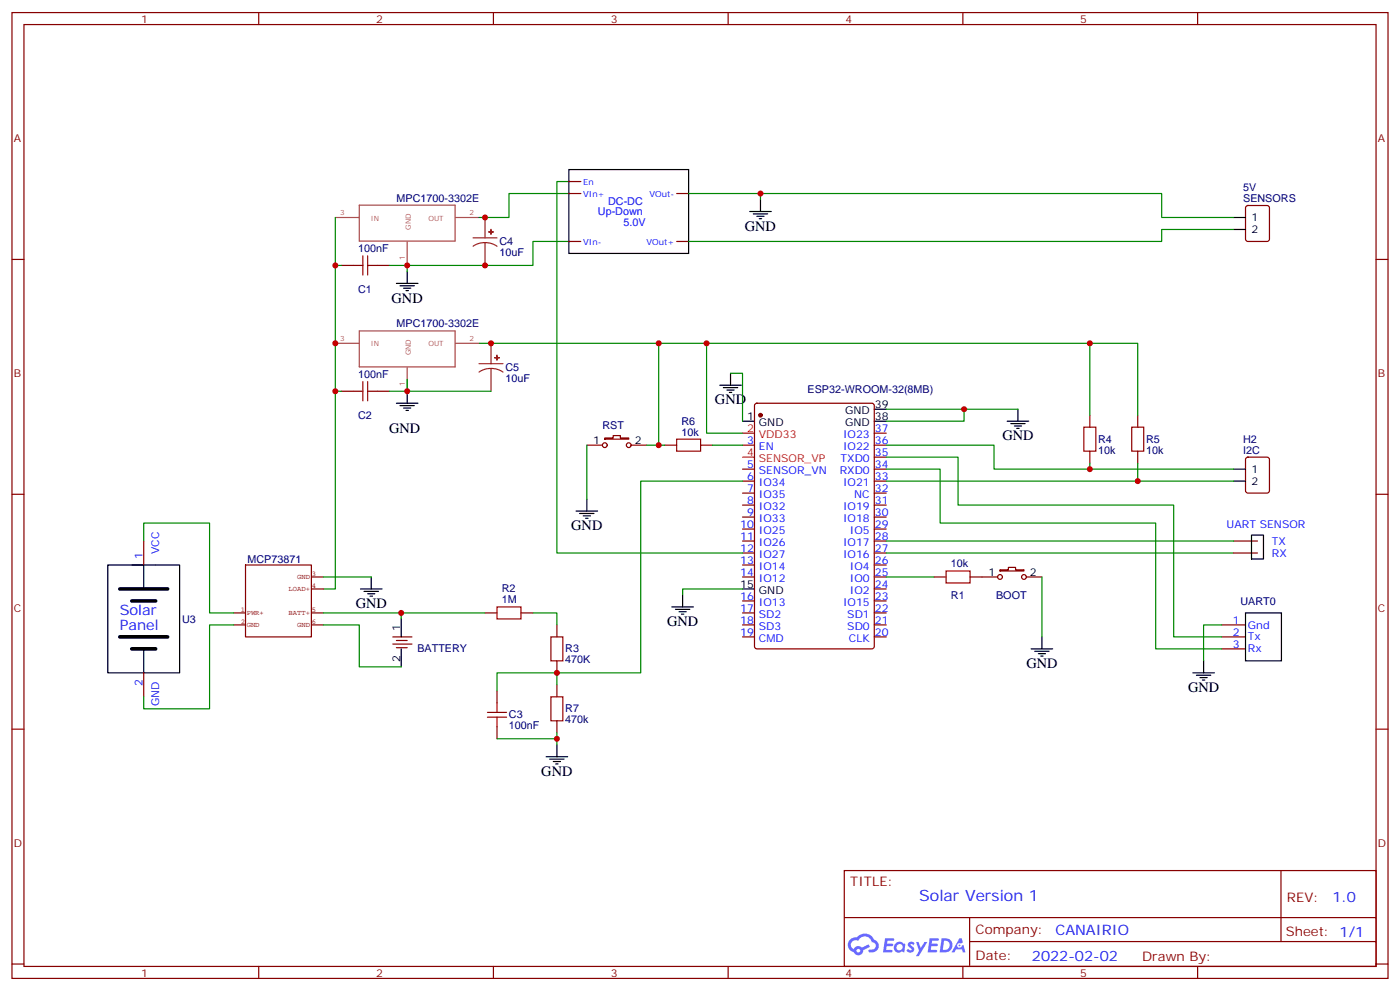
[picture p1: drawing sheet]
<svg xmlns="http://www.w3.org/2000/svg" width="412mm" height="292mm" viewBox="0 0 412 292" stroke-linecap="round" stroke-linejoin="round" font-family="sans-serif">
<g fill="none" stroke="#870000" stroke-width=".35">
<path d="M3.5 3.7h405.4v284.3h-405.4zM7.1 7.2h398.2v277.3h-398.2zM76.2 3.7v3.5M145.3 3.7v3.5M214.5 3.7v3.5M283.6 3.7v3.5M352.8 3.7v3.5M3.5 76.4h3.6M405.3 76.4h3.6M3.5 145.5h3.6M405.3 145.5h3.6M3.5 214.7h3.6"/>
<path d="M405.3 214.7h3.6M248.7 256.3h156.6v28.2h-156.6zM377.3 256.3v20.9M248.7 270.1h156.5M285.6 277.2h119.6M285.6 270.1v14.2M3.5 283.8h3.6M76.2 284.5v3.5M145.3 284.5v3.5M214.5 284.5v3.5M283.6 284.5v3.5M352.8 284.5v3.5"/>
<path d="M405.3 283.8h3.6"/>
</g>
<g fill="#5487ff">
<path d="M267.7 277.5a1.22 1.22 0 0 1 1.7 .2l-.4 .6a.47 .47 0 0 0-.3-.4 .47 .47 0 0 0-.5 .2l.1 .2a1.14 1.14 0 0 1 .8 1.8 1.14 1.14 0 0 1-1.9 0l-.2-.2 .5-.6 .7 .5a.29 .29 0 0 0 .3-.3 .29 .29 0 0 0-.2-.3 1.04 1.04 0 0 1-.6-1.7z"/>
<path d="M260.7 276.2h2.4l.3 .2-.2 .5-1.8 .1-.1 .8h1.5l.3 .4-.3 .4h-1.6l-.2 1.1h1.7l.2 .3-.2 .3-2.6 .1z"/>
<path d="M273.8 276.2h2.4l.3 .2-.1 .5-1.8 .1-.2 .8h1.6l.3 .4-.4 .4-1.6-.1-.1 1.1 1.7 .1 .2 .3-.2 .3-2.6 .1z"/>
<path d="M282.6 276.2h.7l.3 1.3-.6 .3a.69 .69 0 0 0-1 .3 .69 .69 0 0 0 .4 .9 .69 .69 0 0 0 .9-.6l.5-.2 .6 2.2h-.8l-.2-.9h-1.8l-.5 .9h-.8z"/>
<path d="M269.8 277.3h.8l.6 1.8 1.1-1.8h.9l-2.6 4.2h-.8l.9-1.5z"/>
<path d="M277.4 276.2l-.6 4.2h1.3a2.11 2.11 0 0 0 2.5-2.1 2.11 2.11 0 0 0-2.5-2.1zM278.1 277a1.39 1.39 0 0 1 1.7 1.4 1.39 1.39 0 0 1-1.8 1.2h-.3z"/>
<path d="M263.7 277.8a1.54 1.54 0 0 0-.1 2.2 1.54 1.54 0 0 0 2.2 .1l.6 .3 .3-2.3-.2-.3h-.4a1.49 1.49 0 0 0-2.4 0zM264 278.8a.94 .94 0 0 1 1.8 0 .94 .94 0 0 1-1.8 0z"/>
<path d="M250.4 276.6a2.18 2.18 0 0 0 1.1 3.7 1.44 1.44 0 0 0 1.6 .9 1.44 1.44 0 0 0 1.2-1.4l2-1.1-.5-.7-1.9 1a1.47 1.47 0 0 0-2.4 .4 1.39 1.39 0 0 1-.7-1.9 1.39 1.39 0 0 1 2-.5 2.12 2.12 0 0 1 2.2-1.3 2.12 2.12 0 0 1 1.9 1.7 1.14 1.14 0 0 1 1.1 1.4 1.14 1.14 0 0 1-1.7 .7 .43 .43 0 0 0-.5 .4 .43 .43 0 0 0 .4 .5 1.98 1.98 0 0 0 2.5-1.2 1.98 1.98 0 0 0-1.2-2.6 3.1 3.1 0 0 0-5.3-.6l-.9 .1zM252.3 279.9a.55 .55 0 0 1 1.1 0 .55 .55 0 0 1-1.1 0z"/>
<circle cx="282.6" cy="278.3" r=".26"/>
</g>
<g fill="none" stroke="#000" stroke-width=".35">
<path d="M167.6 49.9h35.2v24.7h-35.2zM224 58.7v3.6M119.9 79.9v3.5M220.8 62.3h6.4M221.9 63h4.2M223 63.7h2.1M223.7 64.4h.7M363.4 64h3.5M363.4 67.6h3.5M116.8 83.4h6.3M117.8 84.1h4.3M118.9 84.8h2.1"/>
<path d="M119.6 85.5h.7M116.8 118.7h6.3M117.8 119.4h4.3M119.9 115.2v3.5M212 113.4h6.4M213.1 114.1h4.2M214.1 114.8h2.2M214.8 115.5h.7M215.2 109.9v3.5M118.9 120.1h2.1M119.6 120.8h.7M218.7 124h3.5"/>
<path d="M257.5 120.5h3.6M257.5 124h3.6M296.7 124h6.3M297.7 124.7h4.3M298.8 125.4h2.1M299.5 126.1h.7M299.9 120.5v3.5M363.4 138.1h3.5M169.7 150.5h6.3M170.7 151.2h4.3M171.8 151.9h2.1M172.5 152.6h.7"/>
<path d="M172.9 146.9v3.6M363.4 141.6h3.5M368.7 157.5h3.5v7.1h-3.5zM38.8 166.3h14.1v31.8h-21.2v-31.8h10.6v7.1M106.2 173.4h6.3M107.2 174.1h4.3M108.3 174.8h2.1M109 175.5h.7M109.4 169.9v3.5M197.9 178.7h6.4M199 179.4h4.2M201.1 175.2v3.5"/>
<path d="M218.7 173.4h3.5M42.3 191v7.1M118.2 182.2v5.3M118.2 191v5.3M200 180.1h2.1M200.7 180.8h.7M303.7 191h6.4M304.8 191.7h4.2M305.9 192.4h2.1M306.6 193.1h.7M306.9 187.5v3.5M351.4 198.1h6.3"/>
<path d="M352.4 198.8h4.3M353.5 199.5h2.1M354.5 194.6v3.5M366.9 180.4h10.6v14.2h-10.6zM164 219.3v3.5M354.2 200.2h.7M160.9 222.8h6.3M161.9 223.5h4.3M163 224.2h2.1M163.7 224.9h.7"/>
</g>
<g fill="none" stroke="#870000" stroke-width=".35">
<path d="M167.6 57h3.5M167.6 53.4h3.5M199.3 57h3.5M100.5 78.1h3.6M111.1 78.1h3.6M167.6 71.1h3.5M199.3 71.1h3.5M367.1 60.7l.5-.2h5.6l.7 .4v9.5l-.4 .6-5.9 .1-.7-.5v-9.4zM100.5 115.2h3.6M111.1 115.2h3.6M222.5 118.9l.5-.2h33.8l.7 .4v71.2l-.4 .7h-34.1l-.7-.4-.1-71.2zM172.9 131.1h4.5"/>
<path d="M178.2 128.9h2.4v-.7h2.1v.7h2.5v.4h-7zM185.9 131.1h4.6M195.8 131.1h3.5M206.4 131.1h3.5M218.7 131.1h3.5M218.7 138.1h3.5M257.5 127.5h3.6M257.5 131.1h3.6M257.5 134.6h3.6M257.5 138.1h3.6M321 122.2v3.6M321 132.8v3.5"/>
<path d="M335.1 122.2v3.6M335.1 132.8v3.5M367.1 134.8l.5-.2h5.6l.7 .4v9.5l-.4 .6-5.9 .1-.7-.5v-9.4zM42.3 159.3v7M218.7 141.6h3.5M218.7 145.2h3.5M218.7 148.7h3.5M218.7 152.2h3.5M218.7 155.8h3.5M218.7 159.3h3.5M257.5 141.6h3.6M257.5 145.2h3.6"/>
<path d="M257.5 148.7h3.6M257.5 152.2h3.6M257.5 155.8h3.6M257.5 159.3h3.6M363.4 159.3h7M218.7 162.8h3.5M218.7 166.3h3.5M218.7 169.9h3.5M218.7 176.9h3.5M257.5 162.8h3.6M257.5 166.3h3.6M257.5 169.9h3.6"/>
<path d="M257.5 173.4h3.6M257.5 176.9h3.6M275.2 169.9h3.5M285.8 169.9h8.1M294.6 167.7h2.4v-.7h2.2v.7h2.4v.4h-7zM302.3 169.9h4.6M363.4 162.8h7M42.3 198.1v7M115.7 187.5h5.7M115.7 189.6h5.7M116.8 188.6h3.1M116.8 190.7h3.1"/>
<path d="M142.9 180.4h3.5M153.5 180.4h3.5M164 184v3.5M164 194.6v3.5M218.7 180.4h3.5M218.7 184h3.5M218.7 187.5h3.5M257.5 180.4h3.6M257.5 184h3.6M257.5 187.5h3.6M359.8 184h7.1M359.8 187.5h7.1"/>
<path d="M359.8 191h7.1M146.4 203.4v3.5M146.4 214v3.5M164 201.6v3.5M164 212.2v3.5"/>
<circle cx="178.2" cy="131.1" r=".71"/>
<circle cx="185.2" cy="131.1" r=".71"/>
<circle cx="294.6" cy="169.9" r=".71"/>
<circle cx="301.6" cy="169.9" r=".71"/>
</g>
<path d="M218.7 134.6h3.5M218.7 127.5h3.5" fill="none" stroke="#f00" stroke-width=".35"/>
<circle cx="224" cy="122.2" r=".53" fill="#870000" stroke="#870000" stroke-width=".35"/>
<g fill="none" stroke="#a10000" stroke-width=".35">
<path d="M104.1 78.1h2.8M106.9 75.3v5.7M108.3 78.1h2.8M108.3 75.3v5.7M104.1 115.2h2.8M106.9 112.4v5.6M108.3 112.4v5.6M108.3 115.2h2.8M199.3 129.3h7.1v3.5h-7.1zM319.3 125.8h3.5v7h-3.5zM333.4 125.8h3.5v7h-3.5zM146.4 178.7h7.1v3.5h-7.1z"/>
<path d="M278.7 168.1h7.1v3.5h-7.1zM162.3 187.5h3.5v7.1h-3.5zM143.6 211.1h5.6M143.6 209.7h5.6M146.4 206.9v2.8M146.4 211.1v2.9M162.3 205.1h3.5v7.1h-3.5z"/>
</g>
<g fill="none" stroke="#008700" stroke-width=".35">
<path d="M167.6 53.4h-3.6v109.4h54.7M167.6 57h-17.7v7h-8.8M202.8 57h21.2v1.7M224 57h118.2v7h21.2M98.8 64v109.4h-3.6M98.8 78.1h1.7M114.7 78.1h5.2v1.8M167.6 71.1h-10.6v7h-37.1M363.4 67.6h-21.2v3.5h-139.4M98.8 115.2h1.7M114.7 115.2h29.9M119.9 111.7v3.5"/>
<path d="M141.1 101.1h194v21.1M194 101.1v30M208.1 101.1v26.4h10.6M215.2 109.9h3.5v14.1M321 101.1v21.1M172.9 131.1v15.8M190.5 131.1h5.3M209.9 131.1h8.8M261.1 131.1h31.7v7h70.6M261.1 134.6h21.1v14.1h63.5v38.8h14.1M261.1 138.1h15.8v15.9h63.5v37h19.4M261.1 120.5h38.8"/>
<path d="M284 120.5v3.5h-22.9M321 136.3v1.8M335.1 136.3v5.3M42.3 159.3v-5.3h19.4v26.4h7.1M218.7 141.6h-30v56.5h-24.7M261.1 141.6h102.3M261.1 159.3h102.3M95.2 169.9h14.2M218.7 173.4h-17.6v1.8M261.1 169.9h14.1M261.1 162.8h102.3M306.9 169.9v17.6"/>
<path d="M68.8 184h-7.1v24.7h-19.4v-3.6M95.2 184h10.6v12.3h12.4M95.2 180.4h23M142.9 180.4h-24.7v1.8M157 180.4h7v3.6M359.8 184h-5.3v10.6M146.4 217.5h17.6M164 201.6v-3.5h-17.6v5.3M164 215.7v3.6"/>
</g>
<path d="M98.8 64h6.9M105.8 60.4h28.3v10.6h-28.3zM119.9 71.2v6.9M134.2 64h6.9M105.8 97.4h28.3v10.6h-28.3zM98.8 101.1h6.9M119.9 108.2v7M134.2 101.1h6.9" fill="none" stroke="#a64a4a" stroke-width=".35"/>
<path d="M139.3 70h7.1M142.9 71.4l-1.9 .3-1.7 .8M142.9 71.4l1.8 .3 1.7 .8M142.9 64v6M142.9 71.4v6.7M141.1 107.1h7.1M144.6 108.5l-1.8 .2-1.7 .8M144.6 108.5l1.9 .2 1.7 .8M144.6 101.1v6M144.6 108.5v6.7" fill="none" stroke="#8c2424" stroke-width=".35"/>
<g fill="#8c2424" stroke="#8c2424" stroke-width=".35">
<path d="M143.9 68.3h1.4z"/>
<path d="M144.6 67.6v1.4z"/>
<path d="M145.7 105.3h1.4z"/>
<path d="M146.4 104.6v1.4z"/>
</g>
<path d="M72.3 166.3h19.4v21.2h-19.4zM91.7 169.9h3.5M91.7 173.4h3.5M68.8 184h3.5M68.8 180.4h3.5M91.7 184h3.5M91.7 180.4h3.5" fill="none" stroke="#850000" stroke-width=".35"/>
<path d="M35.3 173.4h14.1M38.8 176.9h7.1M35.3 187.5h14.1M38.8 191h7.1" fill="none" stroke="#000" stroke-width="1.1"/>
<g fill="#c00">
<circle cx="284" cy="120.5" r=".88"/>
<circle cx="164" cy="217.5" r=".88"/>
<circle cx="164" cy="198.1" r=".88"/>
<circle cx="335.1" cy="141.6" r=".88"/>
<circle cx="321" cy="138.1" r=".88"/>
<circle cx="98.8" cy="101.1" r=".88"/>
<circle cx="194" cy="131.1" r=".88"/>
<circle cx="194" cy="101.1" r=".88"/>
<circle cx="208.1" cy="101.1" r=".88"/>
<circle cx="119.9" cy="115.2" r=".88"/>
<circle cx="98.8" cy="115.2" r=".88"/>
<circle cx="98.8" cy="78.1" r=".88"/>
<circle cx="119.9" cy="78.1" r=".88"/>
<circle cx="144.6" cy="101.1" r=".88"/>
<circle cx="142.9" cy="64" r=".88"/>
<circle cx="118.2" cy="180.4" r=".88"/>
<circle cx="142.9" cy="78.1" r=".88"/>
<circle cx="224" cy="57" r=".88"/>
<circle cx="321" cy="101.1" r=".88"/>
</g>
<text font-size="4.6" fill="#00f" x="270.8" y="265.3">Solar Version 1</text>
<g font-size="4.2">
<text x="219.4" y="67.9">GND</text>
<text x="115.4" y="89.1">GND</text>
<text x="210.6" y="119.1">GND</text>
<text x="114.7" y="127.5">GND</text>
<text x="295.3" y="129.6">GND</text>
<text x="168.3" y="156.1">GND</text>
<text x="104.8" y="179">GND</text>
<text x="196.5" y="184.3">GND</text>
<text x="302.3" y="196.7">GND</text>
<text x="350" y="203.7">GND</text>
<text x="159.5" y="228.4">GND</text>
</g>
<g font-size="4.2" fill="#00f">
<text x="35.3" y="181.2">Solar</text>
<text x="35.3" y="185.4">Panel</text>
<text x="392.5" y="265.6">1.0</text>
<text x="310.9" y="275.1">CANAIRIO</text>
<text x="304" y="282.9">2022-02-02</text>
</g>
<g font-size="3.9" fill="#800">
<text x="250.5" y="260.9">TITLE:</text>
<text x="379.1" y="265.6">REV:</text>
<text x="287.4" y="275.1">Company:</text>
<text x="378.7" y="275.7">Sheet: 1/1</text>
<text x="287.4" y="282.8">Date:</text>
<text x="336.4" y="282.8">Drawn By:</text>
</g>
<g font-size="3.2" fill="#800">
<text x="41.6" y="6.7">1</text>
<text x="110.8" y="6.7">2</text>
<text x="179.9" y="6.7">3</text>
<text x="249.1" y="6.7">4</text>
<text x="318.2" y="6.7">5</text>
<text x="4.1" y="41.8">A</text>
<text x="405.9" y="41.8">A</text>
<text x="4.1" y="110.9">B</text>
<text x="405.9" y="110.9">B</text>
<text x="4.1" y="180.1">C</text>
<text x="405.9" y="180.1">C</text>
<text x="4.1" y="249.2">D</text>
<text x="405.9" y="249.2">D</text>
<text x="41.6" y="287.5">1</text>
<text x="110.8" y="287.5">2</text>
<text x="179.9" y="287.5">3</text>
<text x="249.1" y="287.5">4</text>
<text x="318.2" y="287.5">5</text>
</g>
<g font-size="3.2" fill="#000080">
<text x="116.8" y="59.3">MPC1700-3302E</text>
<text x="366.2" y="59.4">SENSORS</text>
<text x="366.2" y="56.3">5V</text>
<text x="105.5" y="74.3">100nF</text>
<text x="147.1" y="75.3">10uF</text>
<text x="147.1" y="72.1">C4</text>
<text x="105.5" y="86.3">C1</text>
<text x="116.8" y="96.4">MPC1700-3302E</text>
<text x="105.5" y="111.3">100nF</text>
<text x="148.9" y="112.4">10uF</text>
<text x="148.9" y="109.2">C5</text>
<text x="237.9" y="115.8">ESP32-WROOM-32(8MB)</text>
<text x="105.5" y="123.4">C2</text>
<text x="200.7" y="125.1">R6</text>
<text x="177.5" y="126.3">RST</text>
<text x="200.7" y="128.2">10k</text>
<text x="323.5" y="130.4">R4</text>
<text x="337.6" y="130.4">R5</text>
<text x="366.2" y="130.4">H2</text>
<text x="323.5" y="133.5">10k</text>
<text x="337.6" y="133.5">10k</text>
<text x="366.2" y="133.5">I2C</text>
<text x="72.9" y="165.7">MCP73871</text>
<text x="280.1" y="167">10k</text>
<text x="147.8" y="177.6">1M</text>
<text x="147.8" y="174.4">R2</text>
<text x="280.1" y="176.3">R1</text>
<text x="293.4" y="176.3">BOOT</text>
<text x="365.4" y="178.1">UART0</text>
<text x="53.6" y="183.3">U3</text>
<text x="123" y="192.1">BATTERY</text>
<text x="166.5" y="195.3">470K</text>
<text x="166.5" y="192.1">R3</text>
<text x="166.5" y="209.7">R7</text>
<text x="149.9" y="214.7">100nF</text>
<text x="149.9" y="211.5">C3</text>
<text x="166.5" y="212.9">470k</text>
</g>
<g font-size="3.2" fill="#00f">
<text x="176.1" y="63.4">Up-Down</text>
<text x="179.1" y="60.2">DC-DC</text>
<text x="183.7" y="66.6">5.0V</text>
<text x="220.1" y="130.7">3</text>
<text x="248.4" y="128.9">IO23</text>
<text x="257.7" y="127.2">37</text>
<text x="257.7" y="130.7">36</text>
<text x="220.1" y="137.8">5</text>
<text x="223.6" y="132.5">EN</text>
<text x="247.6" y="136">TXD0</text>
<text x="248.4" y="132.5">IO22</text>
<text x="257.7" y="134.2">35</text>
<text x="257.7" y="137.8">34</text>
<text x="220.1" y="141.3">6</text>
<text x="223.6" y="143.1">IO34</text>
<text x="223.6" y="139.5">SENSOR_VN</text>
<text x="247.4" y="139.5">RXD0</text>
<text x="248.4" y="143.1">IO21</text>
<text x="257.7" y="141.3">33</text>
<text x="220.1" y="148.3">8</text>
<text x="220.1" y="144.8">7</text>
<text x="223.6" y="146.6">IO35</text>
<text x="251.6" y="146.6">NC</text>
<text x="257.7" y="144.8">32</text>
<text x="257.7" y="148.3">31</text>
<text x="218" y="155.4">10</text>
<text x="220.1" y="151.9">9</text>
<text x="223.6" y="153.6">IO33</text>
<text x="223.6" y="150.1">IO32</text>
<text x="248.4" y="150.1">IO19</text>
<text x="248.4" y="153.6">IO18</text>
<text x="257.7" y="151.9">30</text>
<text x="257.7" y="155.4">29</text>
<text x="361.3" y="155.4">UART SENSOR</text>
<text x="218" y="158.9">11</text>
<text x="223.6" y="160.7">IO26</text>
<text x="223.6" y="157.2">IO25</text>
<text x="248.4" y="160.7">IO17</text>
<text x="250.4" y="157.2">IO5</text>
<text x="257.7" y="158.9">28</text>
<text x="374.6" y="160.3">TX</text>
<text x="42" y="164.6" transform="rotate(-90 42 164.6)">1</text>
<text x="46.9" y="163.1" transform="rotate(-90 46.9 163.1)">VCC</text>
<text x="218" y="166">13</text>
<text x="218" y="162.5">12</text>
<text x="223.6" y="167.7">IO14</text>
<text x="223.6" y="164.2">IO27</text>
<text x="248.4" y="164.2">IO16</text>
<text x="250.4" y="167.7">IO4</text>
<text x="257.7" y="162.5">27</text>
<text x="257.7" y="166">26</text>
<text x="374.6" y="163.9">RX</text>
<text x="218" y="169.5">14</text>
<text x="223.6" y="171.3">IO12</text>
<text x="250.4" y="171.3">IO0</text>
<text x="257.7" y="169.5">25</text>
<text x="257.7" y="173">24</text>
<text x="218" y="176.6">16</text>
<text x="223.6" y="178.3">IO13</text>
<text x="248.4" y="178.3">IO15</text>
<text x="250.4" y="174.8">IO2</text>
<text x="257.7" y="176.6">23</text>
<text x="218" y="183.6">18</text>
<text x="218" y="180.1">17</text>
<text x="223.6" y="185.4">SD3</text>
<text x="223.6" y="181.9">SD2</text>
<text x="249.6" y="181.9">SD1</text>
<text x="249.6" y="185.4">SD0</text>
<text x="257.7" y="180.1">22</text>
<text x="257.7" y="183.6">21</text>
<text x="363.1" y="183.6">1</text>
<text x="367.6" y="185">Gnd</text>
<text x="218" y="187.1">19</text>
<text x="223.6" y="188.9">CMD</text>
<text x="250" y="188.9">CLK</text>
<text x="257.7" y="187.1">20</text>
<text x="363.1" y="187.1">2</text>
<text x="363.1" y="190.7">3</text>
<text x="367.6" y="188.6">Tx</text>
<text x="367.6" y="192.1">Rx</text>
<text x="42" y="201.9" transform="rotate(-90 42 201.9)">2</text>
<text x="46.9" y="208" transform="rotate(-90 46.9 208)">GND</text>
</g>
<g font-size="3.2">
<text x="368.7" y="65.1">1</text>
<text x="368.7" y="68.6">2</text>
<text x="220.1" y="123.6">1</text>
<text x="223.6" y="125.4">GND</text>
<text x="248.9" y="121.9">GND</text>
<text x="248.9" y="125.4">GND</text>
<text x="257.7" y="120.1">39</text>
<text x="257.7" y="123.6">38</text>
<text x="174.7" y="130.7">1</text>
<text x="187" y="130.7">2</text>
<text x="368.7" y="139.2">1</text>
<text x="368.7" y="142.7">2</text>
<text x="218" y="173">15</text>
<text x="291.1" y="169.5">1</text>
<text x="303.4" y="169.5">2</text>
<text x="223.6" y="174.8">GND</text>
<text x="117.8" y="185.7" transform="rotate(-90 117.8 185.7)">1</text>
<text x="117.8" y="194.8" transform="rotate(-90 117.8 194.8)">2</text>
</g>
<g font-size="3.2" fill="#f00">
<text x="220.1" y="127.2">2</text>
<text x="223.6" y="128.9">VDD33</text>
<text x="220.1" y="134.2">4</text>
<text x="223.6" y="136">SENSOR_VP</text>
</g>
<g font-size="2.5" fill="#00f">
<text x="171.8" y="58">VIn+</text>
<text x="171.8" y="54.5">En</text>
<text x="191.3" y="58">VOut-</text>
<text x="171.8" y="72.1">VIn-</text>
<text x="190.4" y="72.1">VOut+</text>
</g>
<g font-size="2.1" fill="#a54b4b">
<text x="100.2" y="63.2">3</text>
<text x="109.2" y="65">IN</text>
<text x="126.2" y="65">OUT</text>
<text x="138.3" y="63.2">2</text>
<text x="121" y="67.6" transform="rotate(-90 121 67.6)">GND</text>
<text x="119.2" y="76.6" transform="rotate(-90 119.2 76.6)">1</text>
<text x="100.2" y="100.3">3</text>
<text x="138.3" y="100.3">2</text>
<text x="109.2" y="102">IN</text>
<text x="121" y="104.7" transform="rotate(-90 121 104.7)">GND</text>
<text x="126.2" y="102">OUT</text>
<text x="119.2" y="113.6" transform="rotate(-90 119.2 113.6)">1</text>
</g>
<g font-size="2.1" fill="#840000">
<text x="87.6" y="170.6">GND</text>
<text x="91.9" y="169.5">3</text>
<text x="91.9" y="173">4</text>
<text x="85" y="174.1">LOAD+</text>
<text x="70.9" y="183.6">2</text>
<text x="70.9" y="180.1">1</text>
<text x="72.7" y="184.7">GND</text>
<text x="72.7" y="181.2">PWR+</text>
<text x="85" y="181.2">BATT+</text>
<text x="87.6" y="184.7">GND</text>
<text x="91.9" y="180.1">5</text>
<text x="91.9" y="183.6">6</text>
</g>
</svg>
